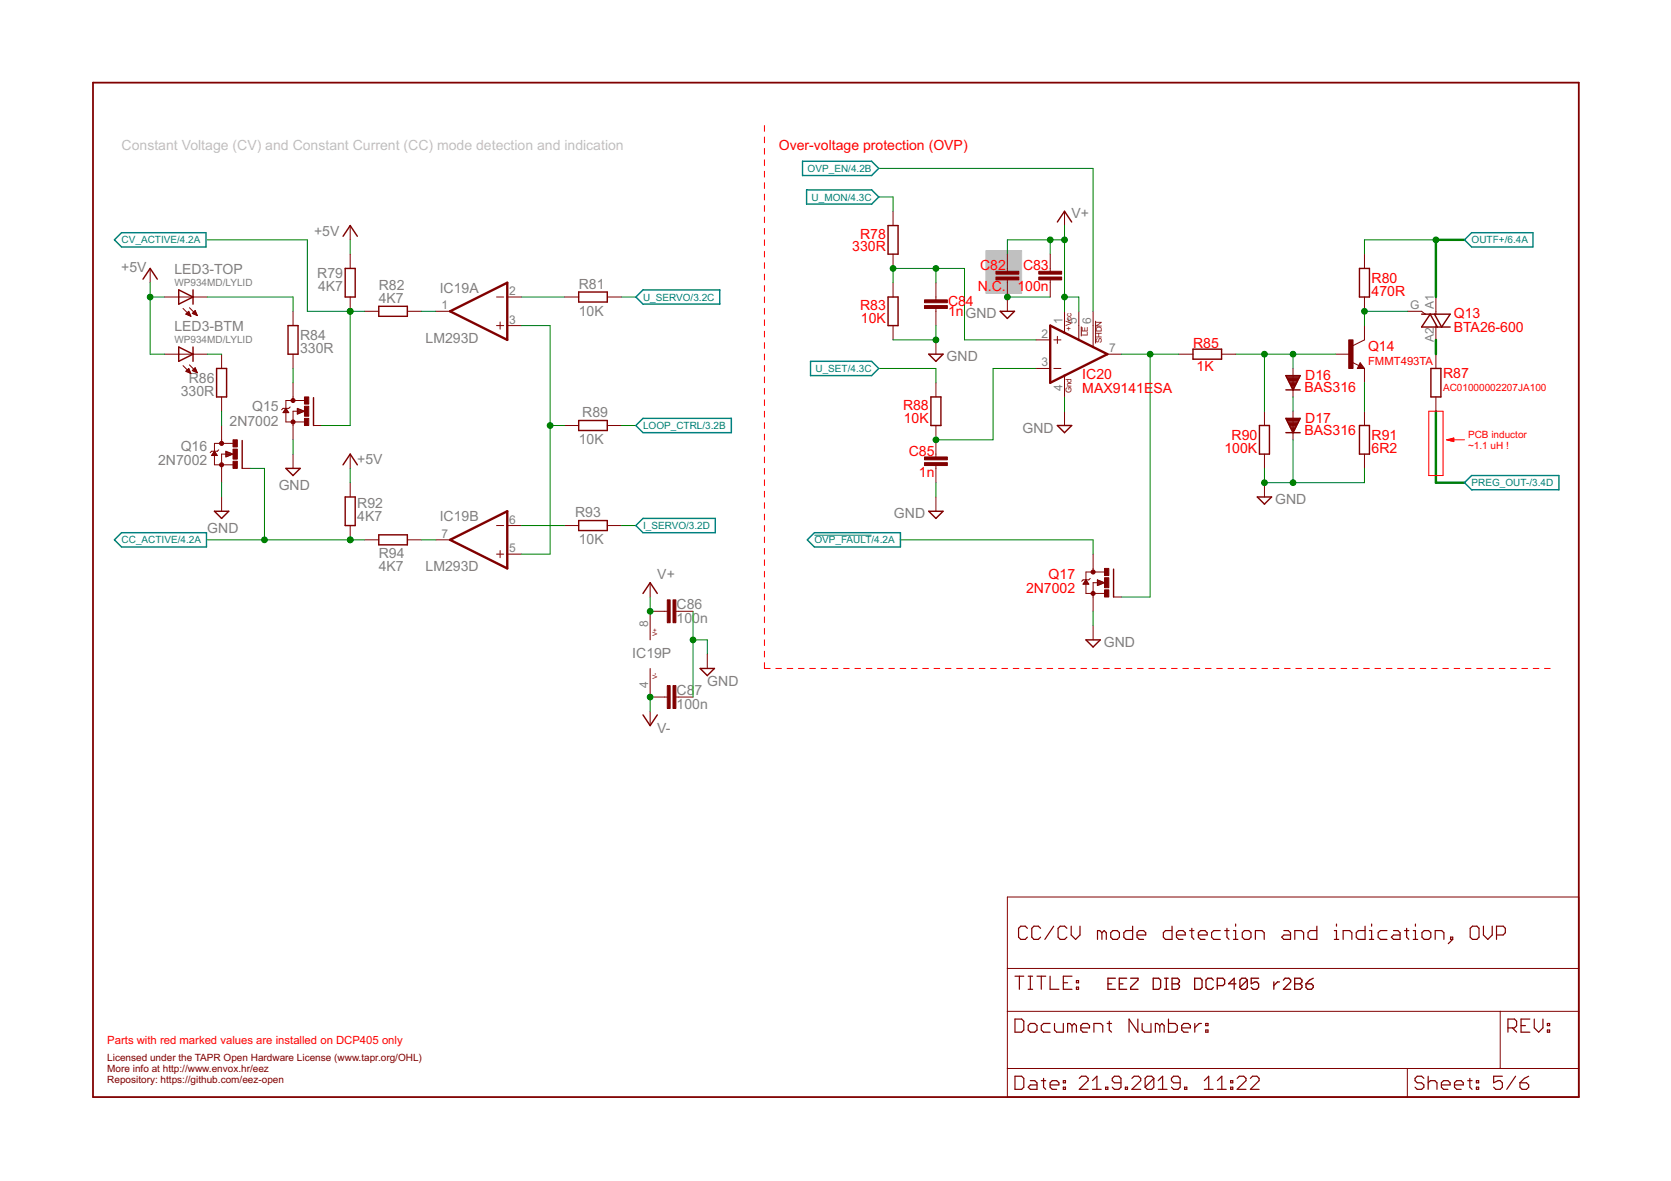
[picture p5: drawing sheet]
<svg xmlns="http://www.w3.org/2000/svg" width="297mm" height="210mm" viewBox="0 0 297 210" stroke-linecap="round" stroke-linejoin="round" font-family="sans-serif">
<path d="M175.3 44.5h6.3v7.7h-6.3z" fill="#c0c0c0" stroke="#c0c0c0" stroke-width=".18"/>
<g fill="none" stroke="#800000" stroke-width=".21">
<path d="M180.4 173.5h1.6M181.2 173.5v2.3M182.6 165l-.4-.4h-.7l-.4 .4v1.6l.4 .4h.7l.4-.4M182.8 173.5h.8M182.8 175.8h.8M183.2 173.5v2.3M184.3 173.5h1.6M185 165l-.4-.4h-.8l-.4 .4v1.6l.4 .4h.8l.4-.4M185.1 173.5v2.3M186.7 173.5v2.3h1.5M187.3 164.6l-1.6 2.4M189 174.7h.8"/>
<path d="M189.7 165l-.4-.4h-.8l-.4 .4v1.6l.4 .4h.8l.4-.4M190.4 164.6v1.6l.8 .8 .8-.8v-1.6M190.6 173.5h-1.6v2.3h1.6M191.3 175.5h.4v.3h-.4zM191.3 174.3h.4v.4h-.4zM195.9 165.8l-.4-.4h-.4v1.6M195.9 165.8v1.2M195.9 165.8l.4-.4 .4 .4v1.2M197.4 165.8l.4-.4h.8l.4 .4v.8l-.4 .4h-.8l-.4-.4zM201.3 164.6v2.4h-1.1l-.4-.4v-.8l.4-.4h1.1M202.1 166.2h1.6v-.4l-.4-.4h-.8l-.4 .4v.8l.4 .4h.8M208.3 164.6v2.4h-1.1l-.4-.4v-.8l.4-.4h1.1"/>
<path d="M209.1 166.2h1.6v-.4l-.4-.4h-.8l-.4 .4v.8l.4 .4h.8M211.5 165.4h.7M211.9 165v1.6l.3 .4M213 166.2h1.6v-.4l-.4-.4h-.8l-.4 .4v.8l.4 .4h.8M216.9 165.4h-1.1l-.4 .4v.8l.4 .4h1.1M217.7 165.4h.8M218.1 165v1.6l.4 .4M219.3 167h.7M219.3 165.4h.3v1.6M219.6 164.2v.4M220.8 165.8l.4-.4h.8l.4 .4v.8l-.4 .4h-.8l-.4-.4zM223.2 167v-1.6h1.1l.4 .4v1.2"/>
<path d="M228.2 165.4h.8l.4 .4v1.2h-1.2l-.4-.4 .4-.4h1.2M230.2 167v-1.6h1.2l.3 .4v1.2M234.1 164.6v2.4h-1.2l-.4-.4v-.8l.4-.4h1.2M237.2 167h.8M237.2 165.4h.4v1.6M237.6 164.2v.4M238.8 167v-1.6h1.1l.4 .4v1.2M242.7 164.6v2.4h-1.2l-.4-.4v-.8l.4-.4h1.2M243.4 167h.8M243.4 165.4h.4v1.6M243.8 164.2v.4M246.5 165.4h-1.1l-.4 .4v.8l.4 .4h1.1"/>
<path d="M247.7 165.4h.8l.4 .4v1.2h-1.2l-.4-.4 .4-.4h1.2M249.7 165.4h.7M250 165v1.6l.4 .4M251.2 167h.8M251.2 165.4h.4v1.6M251.6 164.2v.4M252.8 165.8l.4-.4h.8l.3 .4v.8l-.3 .4h-.8l-.4-.4zM255.1 167v-1.6h1.2l.4 .4v1.2M257.9 166.6h.3v.4h-.3zM258.2 167l-.7 .7M261.3 165l.4-.4h.8l.4 .4v1.6l-.4 .4h-.8l-.4-.4zM263.7 164.6v1.6l.8 .8 .8-.8v-1.6"/>
<path d="M266 166.2h1.2l.4-.4v-.8l-.4-.4h-1.2v2.4M180.4 181.1h1.2l.4 .4v1.6l-.4 .4h-1.2zM180.4 191.3h1.2l.4 .4v1.5l-.4 .4h-1.2zM182.8 182.3l.4-.4h.7l.4 .4v.8l-.4 .4h-.7l-.4-.4zM183.2 192.1h.7l.4 .3v1.2h-1.1l-.4-.4 .4-.4h1.1M185.1 192.1h.8M185.5 191.7v1.5l.4 .4M186.7 192.8h1.5v-.4l-.4-.3h-.8l-.3 .3v.8l.3 .4h.8M186.7 181.9h-1.2l-.4 .4v.8l.4 .4h1.2M187.5 181.9v1.2l.3 .4h1.2v-1.6M189 193.2h.4v.4h-.4zM189 192.1h.4v.3h-.4z"/>
<path d="M190.6 182.3l-.4-.4h-.4v1.6M190.6 182.3l.4-.4 .3 .4v1.2M190.6 182.3v1.2M191.9 191.7l.4-.4h.7l.4 .4v.4l-1.5 1.5h1.5M192.1 182.7h1.6v-.4l-.4-.4h-.8l-.4 .4v.8l.4 .4h.8M194.2 193.6h1.5M194.2 192.1l.8-.8v2.3M194.5 183.5v-1.6h1.1l.4 .4v1.2M196.5 193.2h.4v.4h-.4zM196.8 181.9h.8M197.2 181.5v1.6l.4 .4M199.3 192.4h-1.2l-.4-.3v-.4l.4-.4h.8l.4 .4v1.5l-.4 .4h-.8l-.4-.4"/>
<path d="M200 193.2h.4v.4h-.4zM201.2 191.7l.4-.4h.8l.4 .4v.4l-1.6 1.5h1.6M202.3 181.1v2.4l-1.6-2.4v2.4M203 181.9v1.2l.4 .4h1.2v-1.6M205.1 191.7v1.5l-.4 .4h-.8l-.3-.4M205.1 191.7l-.4-.4h-.8l-.3 .4v1.5M205.1 191.7l-1.5 1.5M205.9 193.6h1.6M205.9 192.1l.8-.8v2.3M206.2 182.3l-.4-.4h-.4v1.6M206.2 182.3v1.2M206.2 182.3l.3-.4 .4 .4v1.2"/>
<path d="M207.7 181.1v2.4h1.2l.4-.4v-.8l-.4-.4h-1.2M209.8 192.4h-1.2l-.4-.3v-.4l.4-.4h.8l.4 .4v1.5l-.4 .4h-.8l-.4-.4M210.1 182.7h1.5v-.4l-.4-.4h-.8l-.3 .4v.8l.3 .4h.8M210.6 193.2h.4v.4h-.4zM212.4 181.9v1.6M213.6 181.9h-.4l-.8 .8M214.1 193.6h1.5M214.1 192.1l.8-.8v2.3M214.3 183.1h.4v.4h-.4zM214.3 181.9h.4v.4h-.4zM216.4 193.6h1.6M216.4 192.1l.8-.8v2.3"/>
<path d="M218.8 193.2h.3v.4h-.3zM218.8 192.1h.3v.3h-.3zM219.9 191.7l.4-.4h.8l.4 .4v.4l-1.6 1.5h1.6M222.3 191.7l.4-.4h.7l.4 .4v.4l-1.5 1.5h1.5M253.1 191.7l-.4-.4h-.8l-.4 .4v.4l.4 .3h.8l.4 .4v.4l-.4 .4h-.8l-.4-.4M253.9 192.4l.4-.3h.8l.3 .3v1.2M253.9 191.3v2.3M256.2 192.8h1.6v-.4l-.4-.3h-.8l-.4 .3v.8l.4 .4h.8M258.6 192.8h1.5v-.4l-.4-.3h-.7l-.4 .3v.8l.4 .4h.7M260.9 192.1h.8M261.3 191.7v1.5l.4 .4M262.4 193.2h.4v.4h-.4z"/>
<path d="M262.4 192.1h.4v.3h-.4zM267.1 191.3h-1.6v1.1l.8-.3h.4l.4 .3v.8l-.4 .4h-.8l-.4-.4M268.1 182.7h1.1l.4-.4v-.8l-.4-.4h-1.1v2.4M268.8 182.7l.8 .8M269.4 191.3l-1.6 2.3M270.2 192.4h1.2l.3 .4v.4l-.3 .4h-.8l-.4-.4zM270.4 182.3h.8M271.7 191.3l-.7 .4-.8 .7M271.9 181.1h-1.5v2.4h1.5M272.7 181.1v1.6l.8 .8 .8-.8v-1.6M275.1 183.1h.4v.4h-.4zM275.1 181.9h.4v.4h-.4z"/>
</g>
<path d="M16.5 14.7h264.1v180.3h-264.1z" fill="none" stroke="#800000" stroke-width=".32"/>
<g fill="none" stroke="#800000" stroke-width=".18">
<path d="M158.7 37.5v2.6M189.2 37.5v2.6M26.7 47.7v2.5M29.2 52.8h7.7M32.5 54.8l1.4 1.4M33 55.8l.5-.5 .4 .9zM33.1 55.8h.7M33.2 55.7h.5M33.3 55.9h.5M33.3 55.6h.4M33.4 55.4h.2M33.5 56h.3"/>
<path d="M33.7 54.7l1.4 1.4M33.8 56.2h.1M34.2 55.7h.7M34.3 55.6h.5M34.4 55.8h.5M34.4 55.4h.4M34.6 55.3h.1M34.7 55.9h.3M34.7 55.2l-.5 .5 .9 .4M34.7 55.2l.4 .9M34.7 55.2h.1M35 56h.1"/>
<path d="M52.1 55.3v2.6M62.3 40.1v2.5M62.3 45.2v2.5M62.3 52.8v2.5M64.8 55.3h2.5M72.4 55.3h2.6M77.5 55.3h2.5M88.3 52.8h1.2M88.3 57.9h1.2M88.9 57.2v1.3M90.2 52.8h2.5M90.2 57.9h2.5"/>
<path d="M100.3 52.8h2.6M107.9 52.8h2.6M158.7 45.2v2.5M158.7 50.2v2.6M158.7 57.9v2.5M166.4 50.2v3.1M166.4 54.8v3.1M179.1 45.2v3M179.1 49.7v5.6M186.7 45.2v3M186.7 49.7v3.1M188 59.8v1.2"/>
<path d="M189.2 55.3v3.8M191.8 55.3v5.1M192.2 58v1.8M194.3 55.3v6.4M194.8 57v4M242.5 57.9v2.5l-2 1M242.5 45.2v2.5M242.5 52.8v2.5M250.2 55.3h2.5l.6 .5M255.2 52.8v3M255.2 57.9v2.5M29.2 62.9h7.7"/>
<path d="M32.5 65l1.4 1.4M33 66l.5-.5 .4 .9zM33.1 65.9h.6M33.2 66.1h.6M33.2 65.8h.5M33.3 65.7h.3M33.5 66.2h.3M33.5 65.6h.1M33.7 64.9l1.4 1.4M33.7 66.3h.2M34.2 65.9l.5-.5 .4 .9zM34.2 65.8h.7"/>
<path d="M34.4 65.9h.5M34.4 65.7h.4M34.5 65.6h.3M34.6 65.4h.1M34.6 66.1h.4M34.9 66.2h.1M38.9 79.9l-.3 .3h-1l-.2 .3M39.4 62.9v2.6M39.4 70.5v2.6M39.4 75.6v3.2M41.4 78.8h-3.3v3.8h3.3M50.4 73.3h.9"/>
<path d="M50.4 73.2h.8M50.5 73h.6M50.6 72.9h.4M50.7 72.8h.3M50.8 72.7h.1M50.8 72.6l.5 .7h-1zM51.6 72.3l-.3 .3h-1l-.2 .2M52.1 62.9v2.6M52.1 68v3.2M52.9 72.6l1.2 .5-1.2 .5zM52.9 73.5h.1M52.9 73.4h.4"/>
<path d="M52.9 73.3h.7M52.9 73.2h1M52.9 73h1.1M52.9 72.9h.8M52.9 72.8h.5M52.9 72.7h.2M53 73.1h-.9v5.1M54.1 71.2h-3.3v3.8h3.3M55.7 75.6h1.5M100.3 75.6h2.6M107.9 75.6h2.6M166.4 60.4v2.5"/>
<path d="M166.4 68v2.5M166.4 75.6v5.6M184.1 65.5h2.6M184.1 60.4h2.6M187.3 65.5h1.3M187.3 60.4h1.3M189.2 66.8v3.7M189.2 73.1v2.5M196.8 62.9h2.6M209.5 62.9h2.6M217.1 62.9h2.6M224.8 73.1v2.5"/>
<path d="M229.8 65.5v5M229.8 73.1v5.1M237.5 62.9h2.5M240.3 64.4l1.3 .6M241.8 64.5l.7 1h-1.2zM242.5 65.5v2.5M242.5 73.1v2.5M255.2 62.9v2.6M255.2 70.5v2.6M37.7 80.9h.9M37.7 80.8h.8M37.8 80.6h.6"/>
<path d="M37.9 80.5h.4M38 80.4h.2M38.1 80.3h.1M38.1 80.2l.5 .8h-1zM39.4 88.3v2.6M40.2 80.2l1.2 .5-1.2 .5zM40.2 81.1h.2M40.2 81h.5M40.2 80.9h.8M40.2 80.8h1.1M40.2 80.6h1M40.2 80.5h.7"/>
<path d="M40.2 80.4h.4M40.2 80.3h.1M40.3 80.7h-.9v5.1M43.1 83.2h1.4M52.1 80.7v2.5M62.3 80.7v2.5M62.3 85.8v2.5M62.3 93.4v2.5M64.8 95.9h2.5M72.4 95.9h2.6M77.5 95.9h2.5M88.3 93.4h1.2"/>
<path d="M88.3 98.5h1.2M88.9 97.9v1.2M90.2 93.4h2.5M90.2 98.5h2.5M100.3 93.4h2.6M107.9 93.4h2.6M166.4 82.7v3.1M166.4 88.3v2.6M194.3 98.5v3.2M224.8 80.7v2.5M224.8 85.8v2.5M242.5 80.7v2.5"/>
<path d="M115.6 103.6v2.5M115.6 118.8v5.1h3M118.6 108.6h-3v5.1M120.1 108.6h3.1M125.7 116.3v2.5M192.6 103.7h.8M192.7 103.6h.7M192.8 103.4h.5M192.8 103.3h.4M192.9 103.2h.2M193 103.1h.1M193 103.1l.5 .7h-1z"/>
<path d="M193.8 102.8l-.3 .3h-1l-.2 .2M194.3 111.2v2.5M195.1 103.1l1.2 .5-1.2 .5zM195.1 104.1h.1M195.1 103.9h.4M195.1 103.8h.6M195.1 103.7h.9M195.1 103.4h.9M195.1 103.3h.6M195.1 103.2h.3M195.1 103.1h.1M196.3 101.7h-3.3v3.8h3.3"/>
<path d="M196.3 103.6h-2v5M198 106.1h1.4M115.6 126.4v2.6M120.1 123.9h3.1M179.1 159.4h101.5v35.6h-101.5zM179.1 179.7h101.5M179.1 172.1h101.5M266.7 179.7v10.2M179.1 189.9h101.5M250.2 189.9v5.1"/>
</g>
<g fill="none" stroke="#800000" stroke-width=".23">
<path d="M197 174.9h.6M198.3 173.9h-1.3v1.9h1.3M199 174.9h.6M200.3 173.9h-1.3v1.9h1.3M201 173.9h1.3v.3l-1.3 1.3v.3h1.3M205 173.9h1l.3 .3v1.3l-.3 .3h-1zM207 173.9h.7M207 175.8h.7M207.3 173.9v1.9M208.3 173.9h1l.4 .3v.3l-.4 .4 .4 .3v.3l-.4 .3h-1zM208.3 174.9h1M212.4 173.9h1l.3 .3v1.3l-.3 .3h-1z"/>
<path d="M215.7 174.2l-.3-.3h-.7l-.3 .3v1.3l.3 .3h.7l.3-.3M216.4 175.2h1l.3-.3v-.7l-.3-.3h-1v1.9M219.7 174.9h-1.3l1-1v1.9M221.7 174.2l-.3-.3h-.7l-.3 .3v1.3M221.7 174.2v1.3l-.3 .3h-.7l-.3-.3M221.7 174.2l-1.3 1.3M223.7 173.9h-1.3v1l.7-.4h.3l.3 .4v.6l-.3 .3h-.6l-.4-.3M226.4 174.5v1.3M227.4 174.5h-.3l-.7 .7M228.1 174.2l.4-.3h.6l.3 .3v.3l-1.3 1.3h1.3M230.1 173.9h1l.3 .3v.3l-.3 .4 .3 .3v.3l-.3 .3h-1zM230.1 174.9h1"/>
<path d="M232.2 174.9h.9l.3 .3v.3l-.3 .3h-.6l-.3-.3zM233.4 173.9l-.6 .3-.6 .7"/>
</g>
<g fill="none" stroke="#800000" stroke-width=".25">
<path d="M188 39.5l1.2-2 1.3 2M25.4 49.6l1.3-1.9 1.3 1.9M31.8 51.5l2.5 1.3-2.5 1.3zM34.3 51.5v2.6M51.2 57.9h1.8v5h-1.8zM61 42l1.3-1.9 1.2 1.9M61.4 47.7h1.7v5.1h-1.7zM67.3 54.4h5.1v1.8h-5.1zM102.9 51.9h5v1.8h-5zM157.9 52.8h1.7v5.1h-1.7zM157.9 40.1h1.7v5.1h-1.7zM177.8 55.3h2.5l-1.2 1.3z"/>
<path d="M241.7 47.7h1.7v5.1h-1.7zM252.7 55.8h5.1l-1.5 2.3-1.3-2.3M255.5 58.1l-1.3-2.3-1.5 2.3h5.1M31.8 61.7l2.5 1.2-2.5 1.3zM34.3 61.7v2.5M38.5 65.5h1.8v5h-1.8zM43.1 78.3v4.9M55.7 70.7v4.9M102.9 74.7h5v1.8h-5zM165.1 62.9h2.5l-1.2 1.3zM165.5 70.5h1.8v5.1h-1.8zM188 75.6h2.5l-1.3 1.3z"/>
<path d="M212.1 62.1h5v1.7h-5zM223.9 75.6h1.8v5.1h-1.8zM228.6 69.3h2.5M228.6 66.8h2.5l-1.3 2.5zM228.6 76.9h2.5M228.6 74.4h2.5l-1.3 2.5zM228.6 66.8h2.5M228.7 74.6h2.3M228.7 67h2.3M228.8 74.8h2.1M228.8 67.2h2.1M228.9 75h1.9"/>
<path d="M228.9 67.5h1.9M229 75.2h1.7M229 67.7h1.7M229.1 75.5h1.5M229.2 67.9h1.3M229.2 75.7h1.3M229.3 68.1h1.1M229.3 75.9h1.1M229.4 68.3h.9M229.5 76.1h.8M229.5 68.6h.7M229.6 76.3h.5"/>
<path d="M229.6 68.8h.5M229.7 76.6h.3M229.7 69h.3M229.8 76.8h.1M229.8 69.2h.1M241.7 75.6h1.7v5.1h-1.7zM241.8 65l.1 .2h-.4l.3-.5 .5 .7h-.8M254.4 65.5h1.7v5h-1.7zM38.1 90.9h2.6l-1.3 1.2zM50.8 83.2h2.6l-1.3 1.3zM61 82.6l1.3-1.9 1.2 1.9M61.4 88.3h1.7v5.1h-1.7z"/>
<path d="M67.3 95.1h5.1v1.7h-5.1zM102.9 92.5h5v1.8h-5zM165.1 90.9h2.5l-1.2 1.2zM223.5 88.3h2.5l-1.2 1.3zM114.3 105.5l1.3-1.9 1.2 1.9M124.5 118.8h2.5l-1.3 1.3zM193 113.7h2.6l-1.3 1.3zM198 101.2v4.9M114.3 127.1l1.3 1.9 1.2-1.9"/>
</g>
<g fill="#800000" stroke="#800000" stroke-width=".18">
<path d="M118.6 106.6h.5v4.1h-.5z"/>
<path d="M119.6 106.6h.5v4.1h-.5z"/>
<path d="M118.6 121.9h.5v4h-.5z"/>
<path d="M119.6 121.9h.5v4h-.5z"/>
<path d="M41.4 82h.8v1.2h-.8z"/>
<path d="M41.4 78.2h.8v1.2h-.8z"/>
<path d="M41.4 79.8h.8v1.8h-.8z"/>
<path d="M54.1 74.4h.8v1.2h-.8z"/>
<path d="M54.1 70.5h.8v1.3h-.8z"/>
<path d="M54.1 72.2h.8v1.8h-.8z"/>
<path d="M239.8 60.4h.7v5.1h-.7z"/>
<path d="M177 49.2h4.1v.5h-4.1z"/>
<path d="M177 48.2h4.1v.5h-4.1z"/>
<path d="M184.7 48.2h4v.5h-4z"/>
<path d="M184.7 49.2h4v.5h-4z"/>
<path d="M164.3 53.3h4.1v.5h-4.1z"/>
<path d="M164.3 54.3h4.1v.5h-4.1z"/>
<path d="M164.3 81.2h4.1v.5h-4.1z"/>
<path d="M164.3 82.2h4.1v.5h-4.1z"/>
<path d="M196.3 104.8h.8v1.3h-.8z"/>
<path d="M196.3 101h.8v1.3h-.8z"/>
<path d="M196.3 102.7h.8v1.8h-.8z"/>
</g>
<g fill="#800000" stroke="#800000" stroke-width=".18">
<circle cx="39.4" cy="78.8" r=".36"/>
<circle cx="39.4" cy="82.6" r=".36"/>
<circle cx="52.1" cy="71.2" r=".36"/>
<circle cx="52.1" cy="75" r=".36"/>
<circle cx="194.3" cy="101.7" r=".36"/>
<circle cx="194.3" cy="105.5" r=".36"/>
</g>
<path d="M80 55.3l10.2-5.1v10.2zM186.7 57.9l10.1 5-10.1 5.1zM80 95.9l10.2-5v10.1z" fill="none" stroke="#800000" stroke-width=".42"/>
<g fill="none" stroke="#008000" stroke-width=".18">
<path d="M156.2 29.9h38.1v25.4M156.2 35h2.5v2.5M26.7 52.8h2.5M26.7 50.2v12.7h2.5M36.9 42.6h17.7v12.7h10.2M36.9 52.8h15.2v2.5M62.3 42.6v2.6M62.3 55.3v20.3h-5.1M75 55.3h2.5M92.7 52.8h7.6M92.7 57.9h5.1v40.6h-5.1M110.5 52.8h2.5"/>
<path d="M158.7 50.2v-2.5h12.7v12.7h12.7M166.4 47.7v2.5M166.4 57.9v2.5h-7.7M179.1 52.8h7.6M186.7 42.6v2.6M189.2 42.6h-10.1v2.6M189.2 40.1v15.2M189.2 52.8h2.6v2.5M250.2 55.3h-7.7v2.6M255.2 42.6h-12.7v2.6M36.9 62.9h2.5M39.4 73.1v2.5"/>
<path d="M52.1 65.5v2.5M52.1 78.2v2.5M97.8 75.6h2.5M110.5 75.6h2.5M156.2 65.5h10.2v2.5M184.1 65.5h-7.6v12.7h-10.1M189.2 70.5v2.6M199.4 62.9h10.1M204.4 62.9v43.2h-5M219.7 62.9h17.8M224.8 62.9v10.2M229.8 62.9v2.6"/>
<path d="M229.8 70.5v2.6M229.8 78.2v7.6M242.5 68v5.1M36.9 95.9h27.9M39.4 85.8v2.5M44.5 83.2h2.5v12.7M62.3 83.2v2.6M75 95.9h2.5M92.7 93.4h7.6M110.5 93.4h2.5M160 95.9h34.3v2.6M166.4 85.8v2.5"/>
<path d="M224.8 83.2v2.6h17.7v-2.6M115.6 106.1v2.5M123.2 108.6v15.3M123.2 113.7h2.5v2.6M194.3 108.6v2.6M115.6 123.9v2.5"/>
</g>
<g fill="#008000" stroke="#008000" stroke-width=".18">
<circle cx="115.6" cy="108.6" r=".51"/>
<circle cx="186.7" cy="42.6" r=".51"/>
<circle cx="189.2" cy="42.6" r=".51"/>
<circle cx="189.2" cy="52.8" r=".51"/>
<circle cx="115.6" cy="123.9" r=".51"/>
<circle cx="26.7" cy="52.8" r=".51"/>
<circle cx="62.3" cy="55.3" r=".51"/>
<circle cx="62.3" cy="95.9" r=".51"/>
<circle cx="47" cy="95.9" r=".51"/>
<circle cx="97.8" cy="75.6" r=".51"/>
<circle cx="123.2" cy="113.7" r=".51"/>
<circle cx="179.1" cy="52.8" r=".51"/>
<circle cx="166.4" cy="60.4" r=".51"/>
<circle cx="229.8" cy="85.8" r=".51"/>
<circle cx="224.8" cy="85.8" r=".51"/>
<circle cx="242.5" cy="55.3" r=".51"/>
<circle cx="229.8" cy="62.9" r=".51"/>
<circle cx="224.8" cy="62.9" r=".51"/>
<circle cx="158.7" cy="47.7" r=".51"/>
<circle cx="166.4" cy="47.7" r=".51"/>
<circle cx="166.4" cy="78.2" r=".51"/>
<circle cx="255.2" cy="42.6" r=".51"/>
<circle cx="204.4" cy="62.9" r=".51"/>
</g>
<path d="M260.3 42.6h-5.1v10.2M255.2 60.4v2.5M255.2 73.1v12.7h5.1" fill="none" stroke="#008000" stroke-width=".42"/>
<g fill="none" stroke="#f00" stroke-width=".18">
<path d="M135.9 22.3v1M135.9 24.3v1.1M135.9 26.4v1M135.9 28.4v1M135.9 30.4v1.1M135.9 32.5v1M135.9 34.5v1M135.9 36.5v1.1M135.9 38.6v1M135.9 40.6v1M135.9 42.6v1M135.9 44.7v1"/>
<path d="M135.9 46.7v1M135.9 48.7v1M135.9 50.8v1M135.9 52.8v1M135.9 54.8v1M135.9 56.8v1.1M135.9 58.9v1M135.9 60.9v1M135.9 62.9v1.1M135.9 65v1M135.9 67v1M135.9 69v1.1"/>
<path d="M135.9 71.1v1M135.9 73.1v1M135.9 75.1v1.1M135.9 77.2v1M135.9 79.2v1M254 73.1h2.5v11.4h-2.5zM257.2 78.2h3.1M257.2 78.2l1.2 .3M257.4 78.2h1M257.4 78.1h1M257.9 78.4h.5M257.9 78h.5"/>
<path d="M258.3 78.5h.1M258.4 77.9h.1M258.4 77.9l-1.2 .3M258.4 77.9v.6M135.9 81.2v1.1M135.9 83.2v1.1M135.9 85.3v1M135.9 87.3v1M135.9 89.3v1.1M135.9 91.4v1M135.9 93.4v1M135.9 95.4v1.1"/>
<path d="M135.9 97.5v1M135.9 99.5v1M135.9 101.5v1.1M135.9 103.5v1.1M135.9 105.6v1M135.9 107.6v1M135.9 109.6v1.1M135.9 111.7v1M135.9 113.7v1M135.9 115.7v1.1M135.9 117.8v1h1M137.9 118.8h1"/>
<path d="M139.9 118.8h1M141.9 118.8h1M143.9 118.8h1M145.9 118.8h1M148 118.8h.9M150 118.8h1M152 118.8h1M154 118.8h1M156 118.8h1M158 118.8h1M160 118.8h1M162 118.8h1"/>
<path d="M164 118.8h1M166 118.8h1M168 118.8h1.1M170.1 118.8h1M172.1 118.8h1M174.1 118.8h1M176.1 118.8h1M178.1 118.8h1M180.1 118.8h1M182.1 118.8h1M184.1 118.8h1M186.1 118.8h1"/>
<path d="M188.2 118.8h.9M190.2 118.8h1M192.2 118.8h1M194.2 118.8h1M196.2 118.8h1M198.2 118.8h1M200.2 118.8h1M202.2 118.8h1M204.2 118.8h1M206.2 118.8h1M208.2 118.8h1.1M210.2 118.8h1.1"/>
<path d="M212.3 118.8h1M214.3 118.8h1M216.3 118.8h1M218.3 118.8h1M220.3 118.8h1M222.3 118.8h1M224.3 118.8h1M226.3 118.8h1M228.3 118.8h1M230.3 118.8h1.1M232.3 118.8h1.1M234.4 118.8h1"/>
<path d="M236.4 118.8h1M238.4 118.8h1M240.4 118.8h1M242.4 118.8h1M244.4 118.8h1M246.4 118.8h1M248.4 118.8h1M250.4 118.8h1.1M252.5 118.8h.9M254.5 118.8h1M256.5 118.8h1M258.5 118.8h1"/>
<path d="M260.5 118.8h1M262.5 118.8h1M264.5 118.8h1M266.5 118.8h1M268.5 118.8h1M270.5 118.8h1M272.5 118.8h1.1M274.6 118.8h1"/>
</g>
<path d="M142.7 28.7h12.2l1.3 1.2-1.3 1.3h-12.2zM143.4 33.7h11.5l1.3 1.3-1.3 1.3h-11.5zM21.6 41.4h15v2.5h-15l-1.3-1.3zM113 52.8l1.3-1.3h13.7v2.6h-13.7zM260.3 42.6l1.3-1.2h10.9v2.5h-10.9zM113 75.6l1.3-1.2h15.7v2.5h-15.7zM144.1 64.2h10.8l1.3 1.3-1.3 1.3h-10.8zM21.6 94.7h15.1v2.5h-15.1l-1.3-1.3zM113 93.4l1.3-1.3h12.8v2.6h-12.8zM144.8 94.7h15.3v2.5h-15.3l-1.3-1.3zM260.3 85.8l1.3-1.3h15.5v2.6h-15.5z" fill="none" stroke="#008080" stroke-width=".25"/>
<path d="M144.8 95.1h10.1" fill="none" stroke="#008080" stroke-width=".18"/>
<text font-size="2.5" fill="#c0c0c0" x="21.6" y="26.6">Constant Voltage (CV) and Constant Current (CC) mode detection and indication</text>
<g font-size="2.5" fill="#f00">
<text x="138.4" y="26.6">Over-voltage protection (OVP)</text>
<text x="151.5" y="44.7">330R</text>
<text x="152.9" y="42.4">R78</text>
<text x="174.2" y="48">C82</text>
<text x="181.9" y="48">C83</text>
<text x="173.8" y="51.8">N</text>
<text x="175.6" y="51.8">.C.</text>
<text x="180.9" y="51.8">1</text>
<text x="182.2" y="51.8">00n</text>
<text x="243.8" y="50.3">R80</text>
<text x="243.8" y="52.5">470R</text>
<text x="152.9" y="55.1">R83</text>
<text x="153" y="57.4">10K</text>
<text x="168.5" y="54.3">C8</text>
<text x="168.5" y="56.2">1n</text>
<text x="171.7" y="54.3">4</text>
<text x="258.4" y="56.5">Q13</text>
<text x="258.4" y="59">BTA26-600</text>
<text x="212.1" y="61.8">R85</text>
<text x="212.7" y="65.9">1K</text>
<text x="243.2" y="62.3">Q14</text>
<text x="192.4" y="67.4">IC20</text>
<text x="192.4" y="69.9">MAX9141E</text>
<text x="205" y="69.9">SA</text>
<text x="231.9" y="69.7">BAS316</text>
<text x="232" y="67.5">D16</text>
<text x="256.5" y="67.2">R87</text>
<text x="160.5" y="72.9">R88</text>
<text x="160.7" y="75.1">10K</text>
<text x="231.9" y="77.3">BAS316</text>
<text x="232" y="75.2">D17</text>
<text x="161.5" y="81">C85</text>
<text x="217.7" y="80.5">100K</text>
<text x="218.9" y="78.3">R90</text>
<text x="243.8" y="78.3">R91</text>
<text x="243.8" y="80.5">6R2</text>
<text x="163.3" y="84.8">1n</text>
<text x="182.4" y="105.5">2N7002</text>
<text x="186.4" y="102.9">Q17</text>
</g>
<g font-size="2.5" fill="#808080">
<text x="55.8" y="42">+5V</text>
<text x="190.5" y="38.7">V+</text>
<text x="21.5" y="48.3">+5V</text>
<text x="31" y="48.7">LED3-TOP</text>
<text x="56.4" y="49.4">R79</text>
<text x="56.5" y="51.6">4K7</text>
<text x="67.3" y="53.8">4K7</text>
<text x="67.3" y="51.6">R82</text>
<text x="78.2" y="52">IC19A</text>
<text x="102.9" y="51.3">R81</text>
<text x="31" y="58.9">LED3-BTM</text>
<text x="102.9" y="56.1">10K</text>
<text x="171.6" y="56.6">GND</text>
<text x="53.4" y="62.7">330R</text>
<text x="53.4" y="60.5">R84</text>
<text x="75.7" y="60.9">LM293D</text>
<text x="168.3" y="64.2">GND</text>
<text x="32.1" y="70.3">330R</text>
<text x="33.5" y="68.1">R86</text>
<text x="40.8" y="75.6">2N7002</text>
<text x="44.8" y="73.1">Q15</text>
<text x="103.5" y="74.1">R89</text>
<text x="181.8" y="76.9">GND</text>
<text x="28.1" y="82.6">2N7002</text>
<text x="32.1" y="80.1">Q16</text>
<text x="63.5" y="82.5">+5V</text>
<text x="102.9" y="78.9">10K</text>
<text x="49.5" y="87.1">GND</text>
<text x="226.7" y="89.6">GND</text>
<text x="36.8" y="94.7">GND</text>
<text x="63.5" y="92.5">4K7</text>
<text x="63.5" y="90.3">R92</text>
<text x="78.2" y="92.7">IC19B</text>
<text x="102.2" y="91.9">R93</text>
<text x="158.9" y="92.1">GND</text>
<text x="67.3" y="101.4">4K7</text>
<text x="67.3" y="99.2">R94</text>
<text x="75.7" y="101.5">LM293D</text>
<text x="102.9" y="96.7">10K</text>
<text x="116.8" y="102.9">V+</text>
<text x="120.3" y="110.8">100n</text>
<text x="120.3" y="108.3">C86</text>
<text x="112.4" y="116.9">IC19P</text>
<text x="196.2" y="115">GND</text>
<text x="120.3" y="123.5">C8</text>
<text x="123.5" y="123.5">7</text>
<text x="125.7" y="122">GND</text>
<text x="116.8" y="130.2">V-</text>
<text x="120.3" y="126">100n</text>
</g>
<g font-size="2.1" fill="#808080">
<text x="90.5" y="52.4">2</text>
<text x="78.5" y="55">1</text>
<text x="90.5" y="57.5">3</text>
<text x="188.9" y="57.5" transform="rotate(-90 188.9 57.5)">1</text>
<text x="191.4" y="57.5" transform="rotate(-90 191.4 57.5)">5</text>
<text x="193.9" y="57.5" transform="rotate(-90 193.9 57.5)">6</text>
<text x="250.7" y="55">G</text>
<text x="254.9" y="55" transform="rotate(-90 254.9 55)">A1</text>
<text x="185.1" y="65.1">3</text>
<text x="185.1" y="60">2</text>
<text x="197.2" y="62.6">7</text>
<text x="254.9" y="60.8" transform="rotate(-90 254.9 60.8)">A2</text>
<text x="188.9" y="69.6" transform="rotate(-90 188.9 69.6)">4</text>
<text x="78.5" y="95.6">7</text>
<text x="90.5" y="93.1">6</text>
<text x="90.5" y="98.1">5</text>
<text x="115.2" y="111.4" transform="rotate(-90 115.2 111.4)">8</text>
<text x="115.2" y="122.3" transform="rotate(-90 115.2 122.3)">4</text>
</g>
<g font-size="2" fill="#f00">
<text x="243.2" y="64.8">FMMT493TA</text>
<text x="19.1" y="185.5">Parts with red marked values are installed on DCP405 only</text>
</g>
<g font-size="1.8" fill="#008080">
<text x="143.6" y="30.6">OVP_EN/4.2B</text>
<text x="144.3" y="35.6">U_MON/4.3C</text>
<text x="21.6" y="43.3">CV_ACTIVE/4.2A</text>
<text x="261.6" y="43.3">OUTF+/6.4A</text>
<text x="114.3" y="53.4">U_SERVO/3.2C</text>
<text x="145" y="66.1">U_SET/4.3C</text>
<text x="114.3" y="76.3">LOOP_CTRL/3.2B</text>
<text x="261.6" y="86.4">PREG_OUT-/3.4D</text>
<text x="114.3" y="94">I_SERVO/3.2D</text>
<text x="21.6" y="96.6">CC_ACTIVE/4.2A</text>
<text x="144.8" y="96.6">OVP_FAULT/4.2A</text>
</g>
<g font-size="1.8" fill="#808080">
<text x="31" y="50.9">WP934MD/LYLID</text>
<text x="31" y="61">WP934MD/LYLID</text>
</g>
<g font-size="1.8" fill="#f00">
<text x="256.5" y="69.4">AC01000002207JA100</text>
<text x="261" y="77.9">PCB inductor</text>
<text x="261" y="79.8">~1.1 uH !</text>
</g>
<g font-size="1.8" fill="#800000">
<text x="19.1" y="188.6">Licensed under the TAPR Open Hardware License (www.tapr.org/OHL)</text>
<text x="19.1" y="190.5">More info at http://www.envox.hr/eez</text>
<text x="19.1" y="192.4">Repository: https://github.com/eez-open</text>
</g>
<g font-size="1.4" fill="#800000">
<text x="190.5" y="58.8" transform="rotate(-90 190.5 58.8)">+Vcc</text>
<text x="193.3" y="59.8" transform="rotate(-90 193.3 59.8)">LE</text>
<text x="195.9" y="61" transform="rotate(-90 195.9 61)">SHDN</text>
<text x="190.5" y="69.9" transform="rotate(-90 190.5 69.9)">Gnd</text>
</g>
<g font-size="1.1" fill="#800000">
<text x="116.8" y="113.1" transform="rotate(-90 116.8 113.1)">V+</text>
<text x="116.8" y="120.7" transform="rotate(-90 116.8 120.7)">V-</text>
</g>
</svg>
